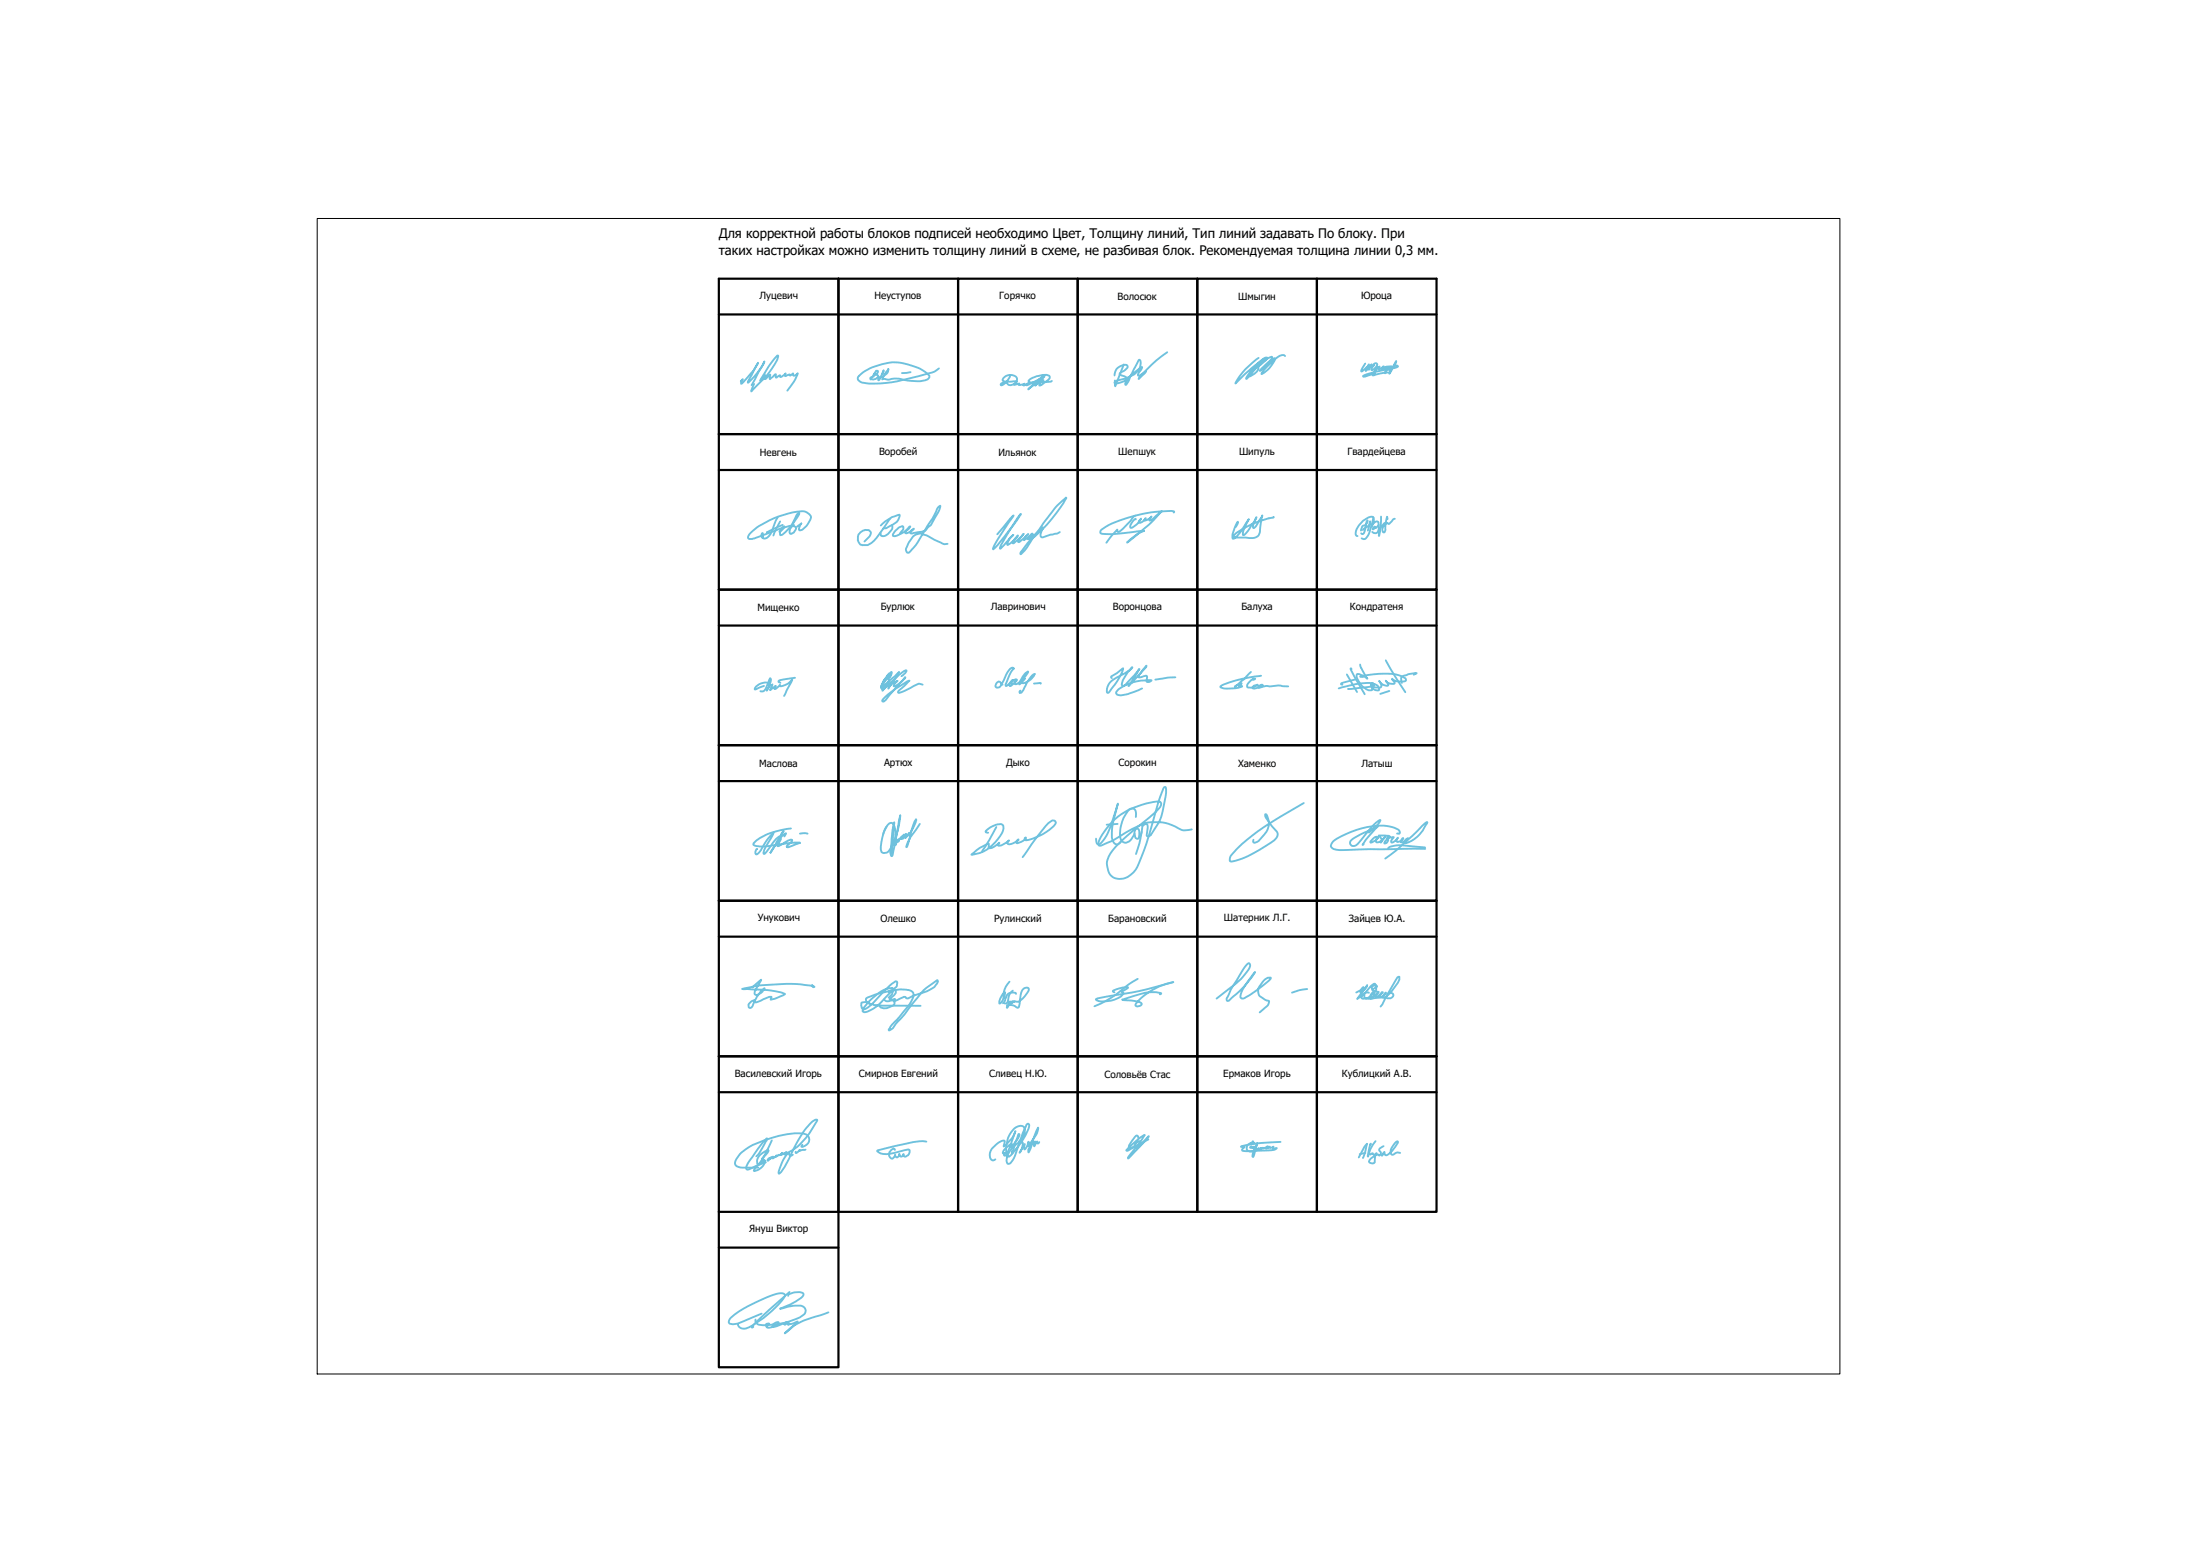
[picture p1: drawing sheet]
<svg xmlns="http://www.w3.org/2000/svg" width="297mm" height="210mm" viewBox="0 0 297 210" stroke-linecap="round" stroke-linejoin="round" font-family="sans-serif">
<g fill="none" stroke="#6ec1dd" stroke-width=".25">
<path d="M100 51.4l.3-.2a.44 .44 0 0 0-.2 .6l.6-.5a7.1 7.1 0 0 0 1.6-2.3l-1.3 2.7a8.9 8.9 0 0 0 2.2-2.9l-1.7 3.2M101.8 51.8l-.4 1 1.3-1.3a7.2 7.2 0 0 0 2.4-3.5h-.1a13.8 13.8 0 0 0-2.4 3.4l.5-.5 .2-.3v.6l.7-.6v.6l.7-.7v.3l.1 .2 .5-.3v.2h.2l.6-.5-.1 .4 .6-.3 .1 .2 .4-.3 .1 .3 .5-.3-.3 .8-1.1 1.5M118.5 51v-.3l-.5-.2a.3 .3 0 0 0 .3 .1 .3 .3 0 0 0 .2-.3v-.2h-.2l-.8 1.1M119.1 50.4l.2-.4-.5 1.2-.2 .1v-.2l.3-.2M122.9 50.2l-1.1 .2M126.8 49.7a2.22 2.22 0 0 1-1.4 .7 23.3 23.3 0 0 1-7.3 1.4l-1.5-.1a.66 .66 0 0 1-.7-.8 7.1 7.1 0 0 1 9.5-.3l.1 .2a.59 .59 0 0 1-.6 .5 9.7 9.7 0 0 1-3.8-.2h-.7a1.53 1.53 0 0 1-1.1 0l-.2 .1 .2-.4 .6-1a1.05 1.05 0 0 1-.8 1.1l-.6 .1a.91 .91 0 0 1-1 .1l.1-.1 .4-.2M136.4 50.6a1.88 1.88 0 0 1-1.2 1.4h-.1a.68 .68 0 0 1 .8-.4 .76 .76 0 0 0 1 .3 .76 .76 0 0 0 .3-1 1.1 1.1 0 0 0-1.8 .5l.3 .1h1.5l.1 .1-.4 .2v.2l.7-.2-.1 .2h.2l.7-.2-.2 .1v.1l.5-.1 .1-.2-.2 .2v.1l.5-.2a4.8 4.8 0 0 0 1.9-1.1l-.8 .6-1.4 1.3 .2-.2a6.3 6.3 0 0 0 2-1.6h-.1l-1.1 1.3 .2-.3 .9-.5a.8 .8 0 0 0-.6 .7h.3l.9-.7 .2-.3v-.3a2.89 2.89 0 0 0-2.5 .4l-.3 .3 .1 .2h.9l1.9-.1 .2-.1M151.7 49.2l-1.1 2.9-.1-.7M157.6 47.5a18.2 18.2 0 0 0-3.9 3.6l1-1-.8 .6h-.2v-.3l.4-.5 .1-.4a6.3 6.3 0 0 0-2.2 2.1l-.1 .3 .1 .1 1.8-3.4a1.07 1.07 0 0 1-.2 1.4 4.3 4.3 0 0 1-2.8 1.4l-.2 .1-.1 .2a1.66 1.66 0 0 0 1.6-.6v-.2l-.9-.4 1-.9v-.3a1.4 1.4 0 0 0-1.7 1.4M173.5 48.1a.78 .78 0 0 0-1 .1 8.9 8.9 0 0 0-2.2 2.3h.1a3.9 3.9 0 0 0 1.8-2l-.2-.1-.5 .2-1.4 1.5a3.4 3.4 0 0 0 1.6-1.9 4.6 4.6 0 0 0-1.9 1.3 .48 .48 0 0 1-.2 .7l-.7 .5-.2 .1 1-1.2 1.2-.9 .2-.3-.1-.1a5.1 5.1 0 0 0-2.5 2.4l-.2 .4 2.4-2.6h-.2a22.9 22.9 0 0 0-3.7 3.3v-.1a9 9 0 0 1 2.9-3.2l.2-.2M184.3 49.1l-.5 1h.2l.8-.9-.4 .9 .8-.9-.4 .7M185.4 49.4a.33 .33 0 0 1 .2-.3 .33 .33 0 0 1 .4 .1 .94 .94 0 0 1-.8 .7v-.2l.3-.4-.5 .2"/>
<path d="M186.6 49.7l-.5 .2 .2-.4-.3 .1-.4 .5-.2 .3 .3-.3 .3-.6-.4 .3M186.7 49.6l.2-.1-.2 .3-.2 .1zM187.5 49.7l.2-.2v.1l-.2 .3h-.2M187.5 49.7a.96 .96 0 0 0-.5 .7 .45 .45 0 0 0 .2-.6l.2-.3-.4 .3 .2-.3-.4 .2M188.2 49.4l.3-.1 .3 .1-.3 .2a18.2 18.2 0 0 0-4.4 1.1v.1h.2l1.2-.4h.1l-.3 .3 .5-.1a3.9 3.9 0 0 1 1.8-.3M188.3 49.4l-.4 .5-.3 .5 .9-1.7a1.92 1.92 0 0 1-.9 1.2l.2-.5M105 69.8l-.3 .6-.4 1.2a1.16 1.16 0 0 1-1.3 1 .38 .38 0 0 1 0-.6v.6M105.3 70.4l-.9 1.9M105.7 70.9l-2.2 1h.2M106.8 71.2a.37 .37 0 0 1 .4-.2 .37 .37 0 0 1 .2 .5l-.2 .3a.49 .49 0 0 1-.6 .2v-.1a6.1 6.1 0 0 1 1.1-2.6l.2-.1a7.2 7.2 0 0 1-2.4 3h-.1a.94 .94 0 0 1 .5-1.1l-.1 .2-.6 .5M107.2 70.9l-.6 .1a25.8 25.8 0 0 0-4.3 1.5l-.5 .2a.84 .84 0 0 1-.8-.1 1.13 1.13 0 0 1 .7-1 12 12 0 0 1 6.9-2.6 .95 .95 0 0 1 .9 1 2.57 2.57 0 0 1-1.5 1.6l-.1-.1v-.1l.3-.7-.6 .4M119.3 71.3a2.26 2.26 0 0 0 1.3-.5 1.35 1.35 0 0 0 .8-1.3 2.06 2.06 0 0 0-1.4 .7l-.5 .8a6.7 6.7 0 0 1-2.2 2.5l-.3 .1a.91 .91 0 0 1-1.1-.6l-.1-.1a1.11 1.11 0 0 1 .8-1.3l.2-.1a.54 .54 0 0 1 .7 .2 .54 .54 0 0 1-.1 .7l-.7 .7"/>
<path d="M120.2 70l-.7 .4-.6 .5M120.4 70.9l.1 .2a1.36 1.36 0 0 1-1.5 1.2l-.1-.4M121.5 72l.2-.2a.46 .46 0 0 0 .1-.8 1.78 1.78 0 0 0-1.2 1.3v.1a3.7 3.7 0 0 0 2.3-1.3l-.3 .2a.62 .62 0 0 0-.4 .7h.2l.7-.3 .3-.3-.4 .3-.1 .2 .1 .1 .4-.1a2.75 2.75 0 0 0 1.7-.4l.6-.7 1.1-1.9 .1-.6a1.14 1.14 0 0 0-.5 .8l-1 1.6a15.2 15.2 0 0 1-2.4 3.6l-.2 .2a.24 .24 0 0 1-.4 0 .55 .55 0 0 1 0-.7 2.46 2.46 0 0 1 1.8-1.8l.4 .1a3.5 3.5 0 0 1 1.6 .8l1.3 .6 .4-.1M143.1 71.8l-.3 .2-1 .2-.8 .3a.3 .3 0 0 1-.4 0 .3 .3 0 0 1-.1-.4l.3-.9a15.2 15.2 0 0 0-3 3.5v.1l.8-.9 1.1-1.7 1.2-1.6a13.5 13.5 0 0 1 2.8-3.2l.3-.2a14.9 14.9 0 0 1-2.6 3.5l-1.4 1.5a.94 .94 0 0 1-.9 .5l.5-.6-.1 .1a.98 .98 0 0 1-.7 .6l.5-.8-.5 .6-.6 .3 .6-.8-1.1 1-.2 .1v-.3l.7-.8-1.3 1.2h-.2a.54 .54 0 0 1 .3-.5l.4-.5v.1a3.5 3.5 0 0 1-1.4 1.2 1.56 1.56 0 0 1 .8-1.4l-1.6 1.8-.2 .1v-.1a32.3 32.3 0 0 1 2.8-4.6l-.6 1a27.4 27.4 0 0 1-3.1 3.8v-.2a24.1 24.1 0 0 1 2.7-4.2v-.2l-2.2 2.5M153.3 69.6l-.3 .2-.3 .5a4.7 4.7 0 0 1-1.8 1.5l-.1-.3-1.4 1.8M158.5 69.2v-.2a4.2 4.2 0 0 0-2 .1 19.6 19.6 0 0 0-7.3 2l-.5 .5-.1 .2 .1 .2a20.8 20.8 0 0 0 5.5-.3h.2a5.5 5.5 0 0 0-2.2 1.5 36.2 36.2 0 0 0 4.5-4l.2-.2-1.2 1-.5 .3a.42 .42 0 0 1 .3-.6l-.4 .4-.5 .2-.1-.1 .2-.3a.98 .98 0 0 1-.9 .6l.3-.5a2.18 2.18 0 0 1-1.5 1.2 1.23 1.23 0 0 1 .7-1.2l.1 .1M171.4 70a11.5 11.5 0 0 0-4.8 2.3v.2l1.6 .1a1.49 1.49 0 0 0 1.8-.4l.1-.5 .3-2.1-1 1.6-.1 .1-.1-.3 .4-1.2-.2 .6-.9 1.2-.5 .6h-.2a4.1 4.1 0 0 1 .8-2.1l-.1 .2a7.8 7.8 0 0 1-1.8 2.4h-.2l-.1-.1a2.45 2.45 0 0 1 .5-1.7l.2-.5-.2 .7M171.9 69.8v.1l-.6 .1M183.8 71.6a.76 .76 0 0 1 .6-.8l.2-.3v-.3l-.4 1.7-.2 .2-.2-.1M184 71.6l.6-.5a.62 .62 0 0 0 .4-.7l-.3 1.2M185.3 71.8l.5 .2a1.04 1.04 0 0 0 .3-1.3v-.3a.79 .79 0 0 0-.9 .7 1.35 1.35 0 0 0 .2-1.3h-.1a2.68 2.68 0 0 0-2.3 2.3l.1 .2 .2 .1M185.4 69.8l-.2 .9a3.3 3.3 0 0 1-.8 2l-.2 .1-.4-.1"/>
<path d="M186.1 70.9l-.3 .4-.2-.2-.2 .2v.2l.3-.2M186.5 69.7l-.1 1.2-.2 1.4 .2-1.2 .7-.5v1l-.2 .3a.51 .51 0 0 1-.1-.9l.4-.4 .3 .1 .6-.6 .2-.1M187.4 70l-.1-.2-.1 .4a.74 .74 0 0 1-.5 .8h-.1h.1M103.2 92.6l-1.3 .4a1.51 1.51 0 0 1 1.9-.7 1.15 1.15 0 0 1-.3 .9l.4-.6 .3-.2v.2M103.9 92.5a.92 .92 0 0 0 .1-.9l-.1 .1a3.1 3.1 0 0 1-.7 1.5l-.2 .1h-.3M104.1 91.7l-.3 .4M104.3 92.4l-.3 .8 .8-.6a.23 .23 0 0 0-.2 .2 .23 .23 0 0 0 .1 .2l.6-.5v.1a1.94 1.94 0 0 0 1.6-.8h.1l-1.1 2.1M107.3 91.5l-2 .3-.2 .2 .3 .2M119.3 92a.81 .81 0 0 1 .7-.3v.1a2.53 2.53 0 0 1-.9 1.2l.1-.4 2.2-1.9-.2 .5-1.3 1.7a1.42 1.42 0 0 1 1.2-.9l.1-.1-.5 .5v.2l.1 .1a3.5 3.5 0 0 0 1.4-1.3l-2.6 3.1-.4 .2-.1-.1a11.7 11.7 0 0 1 3.7-2.7l-1.5 1.3v.3l.9-.3 1.8-.9 .6 .1M119.9 91.1l-1 1.7 .1-.1a2.63 2.63 0 0 1 1.1-1.6h.2l-.2 .3-.6 .5-.5 .8a4.6 4.6 0 0 1 1-1.8l.4-.2a.81 .81 0 0 1-.6 .9M121.7 91.3l.5-.4 .2-.4h-.2l-.4 .3a14.3 14.3 0 0 0-2.6 2.4 2.34 2.34 0 0 1 1.3-.9M136.6 92.3a.63 .63 0 0 1 .7-.6 .91 .91 0 0 1-.6 .7l-.3 .2a.75 .75 0 0 1 .3-.8l-.1 .2a1.04 1.04 0 0 1-.7 .6l-.1-.2a5.7 5.7 0 0 1 1-2.1v-.2l-.4 .2a4 4 0 0 0-.9 1.5l-.4 .8a.35 .35 0 0 1-.4 .2 .35 .35 0 0 1-.2-.5 .39 .39 0 0 1 .5-.2l.4 .3"/>
<path d="M137.2 92h-.2v.3l.1 .1a3.1 3.1 0 0 0 1.7-1.8l-.1 .1a2.5 2.5 0 0 0-1.1 1.5v.2l.8-.8-.4 .4-.1 .2a2.03 2.03 0 0 0 1.8-1.2 3.8 3.8 0 0 0-1.5 2v.2a.43 .43 0 0 1-.5 .3v-.1l.1-.2M139.6 92.3l.8-.1h.1v.1M150.1 91.5l-.1-.1 .1-.1 1.5-1.1a8.5 8.5 0 0 1-2 3.3h-.1a1.65 1.65 0 0 1 1-1.9 6.7 6.7 0 0 0 2.4-1.5 4.1 4.1 0 0 0-1.4 2.3l.2 .2 .2-.2 1.9-2.1-1.4 2.3 1-1a5.7 5.7 0 0 0 1.4-1.7l-1.1 1.4 .1 .1 1-.2v.8h.4l.3-.2a6.4 6.4 0 0 0-4.7 1.4 .37 .37 0 0 0 0 .5 .37 .37 0 0 0 .4 .2l1.1-.2 1.9-.8M158.7 91.4l-1 .1-1.7 .2M168.9 90.7l-.9 1-1.3 1 .9-.4-.4 .3 .5 .1a4.8 4.8 0 0 1-2.9 .1v-.2a16.2 16.2 0 0 1 5.5-1.4M169.2 91.6v.2l.3-.2a1.39 1.39 0 0 0-1.1 1.1 1.73 1.73 0 0 0 1.4-.2 .51 .51 0 0 0-.7 .4 2.04 2.04 0 0 0 1.4-.4 .31 .31 0 0 0-.4 0 .31 .31 0 0 0-.1 .3 2.58 2.58 0 0 1 1.5-.1l1.1-.2 1.3 .2M180.7 92.9a11.8 11.8 0 0 1 4.5-.7l.2 .1a.75 .75 0 0 1 .8 .9h-.5l-.4-.3v.1l.1-.1-.2-.2a.24 .24 0 0 1 0-.4 .24 .24 0 0 1 .3 .1l-.1 .1a.98 .98 0 0 1-.9 .3l-2.5 .2M181.8 91l1.4 2.4M182.5 90.3l-.1-.1 .4 1 1.5 2.5M183.1 91.7l-1.9 .5-.2 .1 .3 .1M183.6 89.7l.2 .5M183.8 90.2l.8 1.4-.1-.1a1.95 1.95 0 0 0-1.3-.5v.1a2.46 2.46 0 0 0 1.8 2.1 .29 .29 0 0 0 .3-.2 .29 .29 0 0 0-.2-.4 .2 .2 0 0 1 0-.3 .2 .2 0 0 1 .3 0 .2 .2 0 0 1 0 .3l-.2-.1a.18 .18 0 0 1 .1-.2 .18 .18 0 0 1 .2 .2l-.2 .1a1.1 1.1 0 0 0 1.2 .1v-.4l-.3-.4a1.22 1.22 0 0 0 1.2 .6v-.2l-.3-.4 .2 .2 .5 .2a.31 .31 0 0 0 .5-.2l-.3-.5a1.8 1.8 0 0 0 1.8 .2v-.1a3.9 3.9 0 0 0-3-.8l-1.4 .1-1.8 .3 .5 .1"/>
<path d="M187.1 89.1l2.6 4.3M187.6 93.3l-1.2 .4M190.9 91.1l.4-.2-1.2 .1-.2 .1a.6 .6 0 0 0-.7 .7l.1 .4M105.3 112.8l-.5 .5-1.3 1.7-.2 .2h-.2a.95 .95 0 0 1 .2-.8l1.2-2a9.8 9.8 0 0 0-2 2.6l-.3 .3a.4 .4 0 0 1 0-.7M105.5 112.6l.3-.5-1.8 3 .1-.1a7.3 7.3 0 0 1 1.9-2.5h.1l-.2 .4M106.8 111.8a8 8 0 0 0-5 2 .24 .24 0 0 0 0 .3 .24 .24 0 0 0 .2 .1 6.4 6.4 0 0 0 2.6-.1l2.4-.3h1l-1 .4a.82 .82 0 0 1-.8 .1l.6-.6 .1-.3a3.8 3.8 0 0 0-1.7 .8h-.2v-.1l.4-.9-.3 .2-.3 .3M108 112.5h1M119.2 112.6l.4-.9a.68 .68 0 0 1 .9-.6 2.92 2.92 0 0 1 0 2.9l.1-.4-.2 1v.6l.3-4.2-.2 1-.2 3.2a2.12 2.12 0 0 1 .7-1.8v.3M124.2 111.2l-1.3 1.8-.4 .9-.1 .4 .4-1.1a6 6 0 0 1 .9-2.6l-.4 1.1-.6 1-.1 .1 .2-.4-.6 .7 .2-.5-.6 .6 .3-.5-.4 .6 .1-.4-.3 .2-.2 .5v-.3l-.2 .2-.2 .6 .2-.6v-.1h-.1a1.52 1.52 0 0 0-.7 1.1v.8l.1 .3 .1-.2 1-5.3a9.7 9.7 0 0 1-1.6 4.9l-.6 .2-.3-.2a5.6 5.6 0 0 1 .4-2.9l.3-.5M133.4 112.4l-.3-.1a2.43 2.43 0 0 1 2.2-1l.1 .1 .1 .4a5.3 5.3 0 0 1-4.3 3.6v-.1a6.1 6.1 0 0 1 2.3-1.4v.6a2.7 2.7 0 0 0 1.4-.7l-.1 .3a2 2 0 0 0 1.4-.6l-.2 .1a.29 .29 0 0 0 .2 .4 .29 .29 0 0 0 .3-.1 1.64 1.64 0 0 0 1-.6l-.3 .4 .1 .1a1.53 1.53 0 0 0 1.2-.7h-.1v.3a6.6 6.6 0 0 0 4.1-2.2 .33 .33 0 0 0-.1-.4 .33 .33 0 0 0-.4 0 8.5 8.5 0 0 0-2.1 2.3l-1.8 2.6M134.5 111.6l-1.9 3.4M176 108.4a45.8 45.8 0 0 0-7.6 5l-1.4 1.2a2.74 2.74 0 0 0-.9 1.2l-.1 .3a.21 .21 0 0 0 .3 .2 15.6 15.6 0 0 0 6-3.2 .68 .68 0 0 0 .1-.8l-1.4-1.8-.2-.3 .1-.3a2.01 2.01 0 0 1-.2 2.7l-.3 .4a1.1 1.1 0 0 1-1.2 .7v-.3"/>
<path d="M184.8 112.4l1.3-1.2 .3-.4h-.2a15.5 15.5 0 0 0-2.9 3.1 .54 .54 0 0 1-.6 .3 .54 .54 0 0 1-.4-.5v-.2a11.2 11.2 0 0 1 3.6-1.8l.1-.2-1.6 1.9-.4 .7 .1-.1M185.8 113.1l.1 .1 .1-.1-.1-.1a1.18 1.18 0 0 0-.9 .6v.1h.3l.6-.4 .2-.2-.3 .3v.2a.73 .73 0 0 0 1-.4l.3-.2-.7 .7a.61 .61 0 0 0-.3-.9l1.5 .1-.6 .7-.1 .2a.44 .44 0 0 0 .5-.2 .44 .44 0 0 0-.1-.5l.9-.1a.5 .5 0 0 0-.3 .7 1.44 1.44 0 0 0 .9-.6 .31 .31 0 0 0-.2 .3 .31 .31 0 0 0 .1 .3l.5-.2 .3-.4-.2 .1-.2 .4a.72 .72 0 0 0 1-.4l-.4 .3-.1 .2v.1a4.3 4.3 0 0 0 3.1-2.8h-.2a47.8 47.8 0 0 1-5.5 4.9M188.6 112.5h.4a.41 .41 0 0 0-.4-.6 6 6 0 0 0-4-.3 12.5 12.5 0 0 0-4.6 2 .56 .56 0 0 0-.3 .6 .56 .56 0 0 0 .4 .4l1.1 .2 3.8-.2h7.4M192.4 114.4l-2.6-.2a3.5 3.5 0 0 0-2.4 .3v.1M109.7 133l.1 .2h.2a15.7 15.7 0 0 0-6.1-.3l-1.4 .1-2.3 .5h.2a18.9 18.9 0 0 1 5.5 .6l.1 .1-.3 .2-1.1 .4-.5 .1 .1-.3h-.3l-1.2 .5-.8 .2a.18 .18 0 0 0 0-.2 .18 .18 0 0 0-.2 0 .68 .68 0 0 0-.6 .9l.2 .1 .3-.3a5.7 5.7 0 0 1 1.6-2.4 1.41 1.41 0 0 1-1.2 .9l-.1-.2v-.3l.9-1.5-1.2 1M120 134.7a1.17 1.17 0 0 0 .6-1.3h-.1a4.1 4.1 0 0 0-2.9 1.5l-1 1.2-.1 .4a.5 .5 0 0 0 .6 .1l.8-.4 .7-.6 2.2-2.2a.84 .84 0 0 0 .3-.9h-.2l-.5 .3-1.3 1.3a9 9 0 0 1-2.1 2 .43 .43 0 0 1-.5 .1 .43 .43 0 0 1-.2-.5l.1-.4h.4h.3l.9 .4h.7l5.6 .1M120.2 134.9h.2l.3 .3v.4a2.17 2.17 0 0 1-1.8 .4l-.1-.2 .1-.1M120.6 133.7l-.4 .2h-.2a.43 .43 0 0 1 .5-.2 3.8 3.8 0 0 1 2.7 .2l.1 .1a2.16 2.16 0 0 1-.7 1.9l-1.2 1.4a5.9 5.9 0 0 0-1.4 1.7l.1 .1 .5-.3 3.2-4.1a7.1 7.1 0 0 1 2.8-2.4v.2l-.1 .2a2.48 2.48 0 0 1-1.8 1.2l-1.3 .5-.8 .4-.6-.2-1.2 .6-.1-.1 .1-.2-.2 .1a1.2 1.2 0 0 1-1.2 0v-.1M120.6 133.6a13.3 13.3 0 0 0-3.6 1.2 .58 .58 0 0 0 .1 .6 .58 .58 0 0 0 .6 .1M120.6 133.7h.3l.1 .3-.9 .9 .3 .1 .4-.1M136.3 135.2l-.2 .2h.3l.1-.2-.6 .8 .5-.6M136.3 132.5l-.7 1-.1 .9a1.03 1.03 0 0 1-.6 1.1 2.07 2.07 0 0 1 .8-1.6v1.1l-.3 .4"/>
<path d="M136.5 135.4l.2-.2-.1 .2 .2-.2v.1l.2-.1a.87 .87 0 0 0 .8-.2 2.2 2.2 0 0 0 1.1-1.6 .67 .67 0 0 0-1 .6l-.3 1.9-.2 .1h-.1a1.38 1.38 0 0 0-1.4-.3M136.7 133.7a1.85 1.85 0 0 0-.6 1.5 .31 .31 0 0 1-.5 .3M137.2 134.2l-.1-.1a.94 .94 0 0 0-1.3 .6M151.4 133.8l.3 .3a2.39 2.39 0 0 1-2.2 1 1.69 1.69 0 0 1-1.5-.2l.2-.1 2.8-.5a45.1 45.1 0 0 0 7.4-1.7 8.1 8.1 0 0 0-5.1 3.1 .52 .52 0 0 0 .9-.2l-.1-.1a6.4 6.4 0 0 0-2.6-.5h.2a10.7 10.7 0 0 1 4.6-.9l.5 .1-.2 .1M151.5 133.8h-.1l.9-.5a3.1 3.1 0 0 0-2.1 .5l.3 .1M153.6 132.1a13.2 13.2 0 0 0-2.8 2.1 13.8 13.8 0 0 1-3 1.6M164.3 134.8l1.6-1.3a7.9 7.9 0 0 0 2.9-3.1l-.1-.3-.1-.1a4.2 4.2 0 0 0-1.3 1.8l-.3 .4a8.8 8.8 0 0 0-1.3 2.4l-.1 .2 .1 .3a.66 .66 0 0 0 .6-.4 12.6 12.6 0 0 0 3.1-3.5l-.5 .7a5.3 5.3 0 0 0-1.4 2.7 .35 .35 0 0 0 .5 .1 14.9 14.9 0 0 0 3.6-2.7 .75 .75 0 0 0-1 .4l-.1 .2a1.39 1.39 0 0 0-.4 1.9l1.3 .7-.2 .5-1.1 1M176.5 133.5l-1 .2-1.1 .3M184.8 134h-.2l-.4 .1M185.3 133.4l-.1-.1a.49 .49 0 0 1 .7-.2l-.7 .5a.66 .66 0 0 1 .4 .8 .66 .66 0 0 1-.8 .4h-.4l-.2-.1v-.2a2.66 2.66 0 0 1 1.4-1.7 .77 .77 0 0 1 .1 1 1.68 1.68 0 0 1-1.8 1l-.1-.2 .4-.5-1 .7 1.4-1.8a1.56 1.56 0 0 1-.9 1v-.2l.4-.5-.5 .4-.5 .3M185.9 133.8a.76 .76 0 0 0-.9 .8 1.59 1.59 0 0 0 1.1-.7l-.2 .2-.2 .4 .2 .1 .8-.7h-.1l-.3 .5v.1a.85 .85 0 0 0 .8-.5l-.4 .6h.3a5.7 5.7 0 0 0 1.9-2.4v-.3h-.2l-2.3 4M187.4 134.1a.55 .55 0 0 1 .7 .1 .43 .43 0 0 1-.3 .6h-.5a3.9 3.9 0 0 0-2.3 .1"/>
<path d="M102.1 156.1a5.6 5.6 0 0 0 1.3-2l.2-.4h-.1a6.8 6.8 0 0 0-1.5 1.9l-1 1.4-.3 .6 .1 .2 .3 .1 2.3-1M104.2 153.9l-1 2.2-.7 1-.2 .1a1.11 1.11 0 0 1 .6-1.6l.7-.3h.2l-.1 .3-.8 .8 .2 .1a.77 .77 0 0 1-.3 1.1l-.5 .4-.4 .1-.1-.1a2.96 2.96 0 0 1 1.5-1.3M107 155.9l-.3 .1-.2-.4a4.3 4.3 0 0 0-1.4 2.6l.1 .2 .3-.2 1-1.8a13.5 13.5 0 0 1 3.2-5l.4-.2h.2a9 9 0 0 1-4.4 4.6l.3-.3-.8 .4 .2-.3-.1 .2-.8 .4 .1-.2-.5 .4 .1-.3-.5 .3 .2-.2-.5 .5 .2-.4M108.3 154.5l-.1 .3a.89 .89 0 0 0 1-.8 .89 .89 0 0 0-.8-1 13.9 13.9 0 0 0-8.1 2.4 2.08 2.08 0 0 0-1 1.8 .93 .93 0 0 0 .9 .4h2.2M108.8 155.2l-.9 .1 .1-.1-.5 .4-.1-.1M125.1 154.1a6.3 6.3 0 0 0-2.8 .3l-3.9 .9a1.23 1.23 0 0 0 1.3 .5l3.1-.6a.65 .65 0 0 1-.7 .9l-.1-.1v-.2a.3 .3 0 0 1-.3 .3 .3 .3 0 0 1-.3-.3 .3 .3 0 0 1-.2 .4 .3 .3 0 0 1-.4-.3l-.1 .3-.3 .2a.61 .61 0 0 1-.3-.9l.5-.5 .2 .2M136.7 155.3l-.1 .4 .5-1.4 .5-1.2 .1 .1-.2 .4-.9 1.3v-.4v-.1l-1.1 1-.1 .2 .1 .1 .2-.1-.1 .3 .1 .1a2.22 2.22 0 0 0 .8-1.5l.6-1.8a5.1 5.1 0 0 1-1.6 2.1l.2-.7-.1-.1a2.58 2.58 0 0 0-2 1.9 .56 .56 0 0 0 .5 .7l.3-.1M137.5 154.1a1.63 1.63 0 0 0 .7-2 1.27 1.27 0 0 0-1.6 .7 3.7 3.7 0 0 0-.6 3.3h.2a9.6 9.6 0 0 0 2.8-4.2l-.2-.2-.2 .1-.5 1.1-1 2.9a1.57 1.57 0 0 1-1 1.3 1.14 1.14 0 0 1 .1-1.5l.4-.5 .9-.8a.34 .34 0 0 1 .4-.2 .34 .34 0 0 1 .2 .4l-.1 .6-.3 .5 .7-1.2-.1 .5v.2h.1a1.1 1.1 0 0 0 .5-1l-.1 .4v.2l.4-.5a3.3 3.3 0 0 0 1-1.9v-.1a10.5 10.5 0 0 0-1.1 2.9l-.2 .4a1.39 1.39 0 0 1 .7-1.3l.2-.1-.2 .4v.2l.4-.6v.2l.2 .1 .1-.2M153.4 154.9a3.3 3.3 0 0 0 1.5-1.3l.2-.2-.3 .4-2.5 2.6 .1-.3zM153.7 153.6l-.1-.2-.1-.1a2.99 2.99 0 0 0-1.1 1.3v.3l.1 .1 .6-.1M155.1 153.8l-2.7 1.4-.3 .1a8.8 8.8 0 0 1 2.5-2.1l-1 1.5-.2 .2-.2-.1a.8 .8 0 0 1 .7-.7v.1M169 154.3l.2-.1v-.1l-.1 .1 .3 .2a.7 .7 0 0 0-.8 .1 .7 .7 0 0 0-.1 .8 .73 .73 0 0 0 .9-.1"/>
<path d="M172.9 154.1a19.5 19.5 0 0 0-5.4 .7h.5l-.3 .4v.1l.6 .1 3.3-.1 .5-.1 .3-.2-.5 .1v-.3l-.4 .2v-.2l-.5 .1 .1-.2 .1 .1v.1l-.2 .1-.1-.1-.4 .1v-.1l-.2 .2v-.2l-.3 .2-.1-.1-.2 .3-.2-.2a1.38 1.38 0 0 0-.4 1.1l.2-.3 .4-1.6a.69 .69 0 0 1-.5 .7l.1-.2-.2 .2-.1-.2h-.1l-.1 .1M183.5 156.2l.7-1.4 .4-.4-.3 1.2-.3 .7M184.3 155.6l-.7 .2M185 154.5l.1-.1-.2 .6-.2 1v.1M185.7 154a2.24 2.24 0 0 0-.8 1.8l.4-.1a.29 .29 0 0 0 .3 .2 .29 .29 0 0 0 .3-.2 1.47 1.47 0 0 0-.3 1.2 .45 .45 0 0 1-.7-.2 1.82 1.82 0 0 1 1.2-.8 .23 .23 0 0 0 .4-.1 .23 .23 0 0 0-.1-.3 .35 .35 0 0 1-.2-.4 .35 .35 0 0 1 .4-.3l.2-.1M189 155.6h-.4l-.4 .2a.29 .29 0 0 1-.4 0 .29 .29 0 0 1 0-.3 2.26 2.26 0 0 1 .8-1.4h.2a3.9 3.9 0 0 1-1.6 1.8h-.2l-.1-.4-.3 .5 .2-.3M102.8 177.3l-2.5 1.1a1.73 1.73 0 0 1-1.8 .2l-.1-.3a1.55 1.55 0 0 1 .8-.9 17.4 17.4 0 0 1 6.2-2.8h.1a.38 .38 0 0 1 .5 .3 14.3 14.3 0 0 1-4.8 4.2 .92 .92 0 0 1-1.5-.4M106.4 174.9v-.1a1.91 1.91 0 0 1 2.1-.1l-.1 .3-.3 .3a9.9 9.9 0 0 1-2.8 1.4 5.7 5.7 0 0 1 3.1-.4 .69 .69 0 0 1 .4 .7 .69 .69 0 0 1-.5 .6 9.9 9.9 0 0 1-6 1.2 .6 .6 0 0 1-.3-.7M106.6 174.4l-4.4 3.9-.7 .8v.1l.2-.1M111.9 177.2l-.6 .2a13.1 13.1 0 0 0-4.4 1.7l-.9 .9 1.7-1.6-.8 .3h-.3l-.2 .1 .1-.3-.6 .3a.29 .29 0 0 1 .4-.3l-.9 .3a1.25 1.25 0 0 1-1 .3l-.1-.1a.84 .84 0 0 1 .8-.5v.1a1.87 1.87 0 0 1-1.6 .6v-.3l.2-.1a.15 .15 0 0 1-.1 .1 .15 .15 0 0 1-.1-.2h.4"/>
</g>
<!-- layer: 0 -->
<g fill="none" stroke="#000" stroke-width=".3">
<path d="M97.1 42.4h96.9M113.2 58.6v21h-16.1h32.3v-21h32.3v-21h16.1v126h16.2v-21h-16.2v21h-16.1v-126h-16.2v21zM97.1 63.4h96.9M113.2 79.6h32.3v-21h32.3v-21h16.2v21h-32.3v21h-32.3v21h-32.3h16.1zM97.1 84.4h96.9M97.1 105.4h96.9M113.2 100.6h32.3v-21h32.3v-21h16.2v21h-32.3v21h-32.3v21h-32.3h16.1zM97.1 126.4h96.9M113.2 121.6h32.3v-21h32.3v-21h16.2v21h-32.3v21h-32.3v21h-32.3h16.1zM97.1 147.4h96.9M97.1 163.6v-126h32.3v126h16.1v-21h32.3v-21h16.2v21h-32.3v21h-16.2v-126h-16.1v21h-32.3h16.1v-21v126M97.1 163.6h16.1v-21h32.3v-21h32.3v-21h16.2v21h-32.3v21h-32.3v21h-16.2"/>
<path d="M97.1 163.6v21h16.1v-21M97.1 168.4h16.1"/>
</g>
<!-- layer: Other -->
<path d="M148 113.2l.1 .6 .3 .2a5 5 0 0 0 1.7-3l.8-2.5v.2a15.1 15.1 0 0 0-.8 4.1 1.03 1.03 0 0 0 .7 1.2l.4-.2 .2-.3M150.9 111.2l-1.5 .1M153.4 110.3v-.3a.61 .61 0 0 0-.1-.7 .61 .61 0 0 0-.7-.1 4.8 4.8 0 0 0-1.3 4 .78 .78 0 0 0 .8 .6 .78 .78 0 0 0 .7-.6l.4-.7M153.4 111.9h.3a1.22 1.22 0 0 1-.1 1.3h-.1a1 1 0 0 1-.1-1.3zM154.1 112.3l-.1 .4-.2 .4M154.2 111.5l.5-.3 .2 .1 .1 .3-.2 1.1 .1 .2h.3a7.2 7.2 0 0 0 1.8-3.6l.4-2.3v-.8l-.2 .1-.1 .2-.5 1.1a70.2 70.2 0 0 1-3 9.4 2.51 2.51 0 0 1-3.1 1.5 2.25 2.25 0 0 1-.8-2.9l.2-.4a24.2 24.2 0 0 1 5.2-4.8l1.5-1.5 .2-.4-.1-.2a1.03 1.03 0 0 0-.9 0 9.5 9.5 0 0 0-7 4.4 1.91 1.91 0 0 0-.5 1.4h.4l1.3-.5 1.2-.7a13.6 13.6 0 0 1 3.8-1.9 6.2 6.2 0 0 1 4.5 1l.5 .1 .9-.1M154.3 111.3l-.5 2.5-.4 1.5" fill="none" stroke="#6ec1dd" stroke-width=".25"/>
<!-- layer: 0 -->
<path d="M42.8 29.5h205.6v156h-205.6z" fill="none" stroke="#000" stroke-width=".14"/>
<g font-size="1.8">
<text x="97" y="32.2">Для корректной работы блоков подписей необходимо Цвет, Толщину линий, Тип линий задавать По блоку. При</text>
<text x="97.1" y="34.4">таких настройках можно изменить толщину линий в схеме, не разбивая блок. Рекомендуемая толщина линии 0,3 мм.</text>
</g>
<g font-size="1.3">
<text x="102.6" y="40.4">Луцевич</text>
<text x="118.1" y="40.4">Неуступов</text>
<text x="134.9" y="40.4">Горячко</text>
<text x="150.9" y="40.5">Волосюк</text>
<text x="167.2" y="40.5">Шмыгин</text>
<text x="183.8" y="40.4">Юроца</text>
<text x="102.6" y="61.5">Невгень</text>
<text x="118.7" y="61.4">Воробей</text>
<text x="134.8" y="61.5">Ильянок</text>
<text x="151" y="61.4">Шепшук</text>
<text x="167.3" y="61.4">Шипуль</text>
<text x="181.9" y="61.4">Гвардейцева</text>
<text x="102.3" y="82.4">Мищенко</text>
<text x="118.9" y="82.4">Бурлюк</text>
<text x="133.8" y="82.4">Лавринович</text>
<text x="150.3" y="82.4">Воронцова</text>
<text x="167.6" y="82.4">Балуха</text>
<text x="182.3" y="82.4">Кондратеня</text>
<text x="102.5" y="103.5">Маслова</text>
<text x="119.4" y="103.4">Артюх</text>
<text x="135.8" y="103.4">Дыко</text>
<text x="151" y="103.4">Сорокин</text>
<text x="167.2" y="103.5">Хаменко</text>
<text x="183.8" y="103.5">Латыш</text>
<text x="102.3" y="124.4">Унукович</text>
<text x="118.9" y="124.5">Олешко</text>
<text x="134.2" y="124.4">Рулинский</text>
<text x="149.6" y="124.4">Барановский</text>
<text x="165.3" y="124.4">Шатерник Л.Г.</text>
<text x="182.1" y="124.4">Зайцев Ю.А.</text>
<text x="99.2" y="145.4">Василевский Игорь</text>
<text x="116" y="145.4">Смирнов Евгений</text>
<text x="133.5" y="145.4">Сливец Н.Ю.</text>
<text x="149.1" y="145.5">Соловьёв Стас</text>
<text x="165.1" y="145.4">Ермаков Игорь</text>
<text x="181.2" y="145.4">Кублицкий А.В.</text>
<text x="101.2" y="166.4">Януш Виктор</text>
</g>
</svg>
